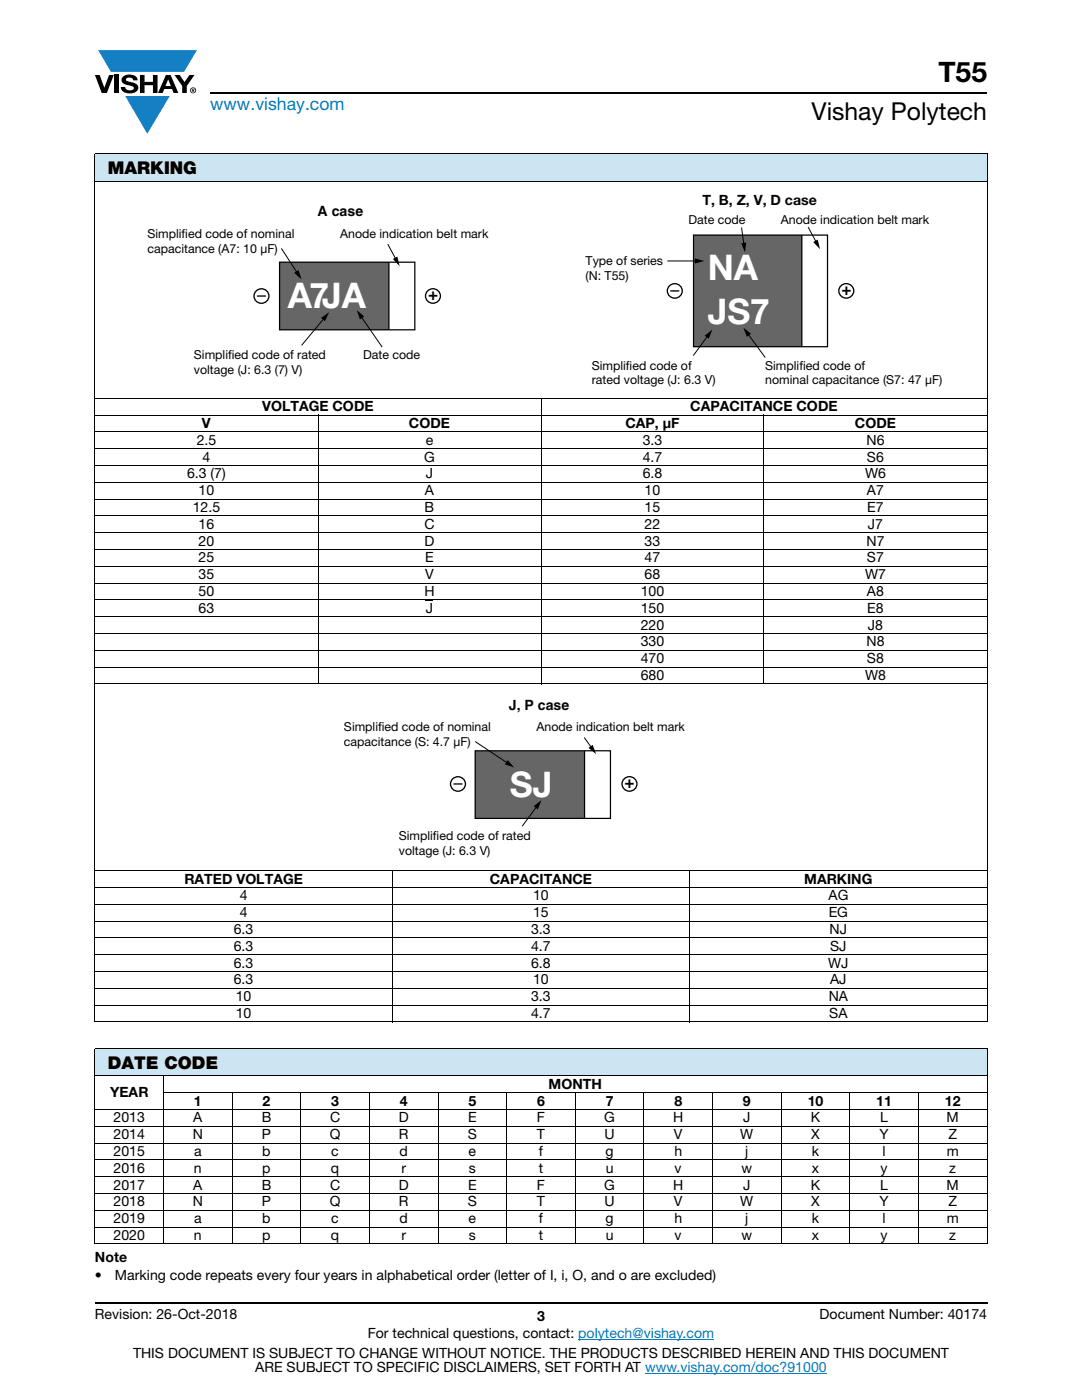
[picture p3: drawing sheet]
<svg xmlns="http://www.w3.org/2000/svg" width="216mm" height="279mm" viewBox="0 0 216 279" stroke-linecap="round" stroke-linejoin="round" font-family="sans-serif">
<g fill="#147fc3">
<path d="M19.6 10h19.7l-2.6 4.3h-1.1h-13.5z"/>
<path d="M25 19.2h8.9l-4.5 7.5z"/>
</g>
<g fill="#000">
<path d="M18.9 15h1l.9 2.5 1-2.5h.9l-1.4 3.6h-1zM22.9 15h.9v3.6h-.9zM24.6 15.3a2.1 2.1 0 0 1 2.8 .3l.1 .4h-.9a.79 .79 0 0 0-.7-.5 .79 .79 0 0 0-.8 .4l.3 .3 1 .2a1.08 1.08 0 0 1 1.2 1 1.08 1.08 0 0 1-1.1 1.2 1.73 1.73 0 0 1-2.4-1.2h.9a.96 .96 0 0 0 .8 .6 .96 .96 0 0 0 .9-.4 1.31 1.31 0 0 0-1.2-.6 1.03 1.03 0 0 1-1.1-.6 1.03 1.03 0 0 1 .2-1.1zM27.9 15h.9v1.3h1.7v-1.3h.9v3.6h-.9v-1.6h-1.7v1.6h-.9zM34.8 15h1.1l.9 1.4 1-1.4h1l-1.5 2.2v1.4h-.9v-1.4z"/>
<path d="M33.6 15.9l.5 1.3h-1.1zM33.1 15l-1.6 3.6h1l.3-.8h1.5l.3 .8h1l-1.6-3.6z"/>
<path d="M38.4 17.8h.2v.2h-.2zM38.3 17.7v.7h.1v-.3l.4 .3-.2-.3 .2-.2-.1-.2z"/>
<path d="M38.1 18a.46 .46 0 0 1 .9 0 .46 .46 0 0 1-.9 0zM37.9 18a.6 .6 0 0 0 1.2 0 .6 .6 0 0 0-1.2 0z"/>
</g>
<path d="M42 18.6h155M18.9 260h178.1" fill="none" stroke="#000" stroke-width=".36"/>
<path d="M115.4 267.3h27.1M128.7 274h36.3" fill="none" stroke="#007ec4" stroke-width=".2"/>
<path d="M18.9 30.7h178.1v5.5h-178.1z" fill="#cce5f3"/>
<path d="M85 119.8h1.4v.2h-1.4z" fill="#000"/>
<path d="M18.9 209.2h178.1v5.5h-178.1z" fill="#cce5f3"/>
<g fill="none" stroke="#000" stroke-width=".2">
<path d="M18.9 30.7h178.1M18.9 36.2h178.1M18.9 30.8v173M197 30.8v173M18.9 79.5h178.1M107.9 79.4v57.2M18.9 82.8h178.1M18.9 86.2h178.1M18.9 89.6h178.1M18.9 92.9h178.1M18.9 96.2h178.1M18.9 99.6h178.1"/>
<path d="M63.5 82.8v53.8M152.4 82.8v53.8M18.9 103h178.1M18.9 106.3h178.1M18.9 109.7h178.1M18.9 113h178.1M18.9 116.4h178.1M18.9 119.7h178.1M18.9 123.1h178.1M18.9 126.4h178.1M18.9 129.8h178.1M18.9 133.1h178.1"/>
<path d="M18.9 136.5h178.1M18.9 173.8h178.1M18.9 177.1h178.1M78.3 173.7v30.3M137.6 173.7v30.3M18.9 180.5h178.1M18.9 183.8h178.1M18.9 187.2h178.1M18.9 190.5h178.1M18.9 193.9h178.1M18.9 197.2h178.1M18.9 200.6h178.1"/>
<path d="M18.9 203.9h178.1M18.9 209.2h178.1M18.9 214.7h178.1M18.9 209.3v38.9M32.6 218.1h164.4M32.6 214.6v33.7M46.3 218v30.3M60 218v30.3M73.7 218v30.3M87.4 218v30.3M101.1 218v30.3M114.8 218v30.3"/>
<path d="M128.5 218v30.3M142.2 218v30.3M155.9 218v30.3M169.6 218v30.3M183.3 218v30.3M197 209.3v38.9M18.9 221.4h178.1M18.9 224.8h178.1M18.9 228.1h178.1M18.9 231.5h178.1M18.9 234.8h178.1M18.9 238.2h178.1"/>
<path d="M18.9 241.5h178.1M18.9 244.9h178.1M18.9 248.2h178.1"/>
</g>
<path d="M29.4 40.7h68.1v34.5h-68.1z" fill="#fff"/>
<path d="M55.8 52.3h21.8v13.5h-21.8z" fill="#666"/>
<path d="M55.8 52.3h27v13.5h-27zM77.6 52.3v13.5" fill="none" stroke="#000" stroke-width=".25"/>
<path d="M56.1 49.6l3.2 4.9M77.4 48.7l1.6 3M64.7 63.5l-4.5 5.4M72.1 63.2l4.2 6.1" fill="none" stroke="#000" stroke-width=".2"/>
<path d="M58.7 54.5l.9-.6 .6 1.9zM78.4 51.7l.9-.5 .4 1.9zM64.1 63.4l1.6-1.1-.8 1.8zM71.2 61.9l1.5 1.3-.9 .5z" fill="#000"/>
<g fill="none" stroke="#000" stroke-width=".26">
<path d="M51.4 59.1h1.6"/>
<circle cx="52.2" cy="59.1" r="1.47"/>
<circle cx="86.4" cy="59.1" r="1.47"/>
</g>
<path d="M116.8 38.6h71.2v38.7h-71.2z" fill="#fff"/>
<g fill="none" stroke="#000" stroke-width=".26">
<path d="M133.8 58.1h1.7"/>
<circle cx="134.7" cy="58.1" r="1.47"/>
<circle cx="168.9" cy="58.1" r="1.47"/>
</g>
<path d="M138.4 46.9h21.6v22.3h-21.6z" fill="#666"/>
<path d="M138.4 46.9h26.7v22.3h-26.7zM160 46.9v22.3" fill="none" stroke="#000" stroke-width=".25"/>
<path d="M133.2 52.1h5.8M148 45.4l.4 3.4M161.3 45.3l1.6 3.1M141.2 67l-2.9 4M149.2 66.6l3.5 4.8" fill="none" stroke="#000" stroke-width=".2"/>
<path d="M138.7 51.6l1.9 .5-1.9 .5zM147.9 48.5l1-.1-.2 2zM162.3 48.3l.9-.5 .4 1.9zM140.6 67l1.6-1.2-.8 1.8zM148.3 65.4l1.6 1.2-.9 .6z" fill="#000"/>
<path d="M68.6 139.2h68.1v32h-68.1z" fill="#fff"/>
<path d="M94.8 149.8h21.8v13.5h-21.8z" fill="#666"/>
<path d="M94.8 149.8h27v13.5h-27zM116.6 149.8v13.5" fill="none" stroke="#000" stroke-width=".25"/>
<path d="M94.8 148l6.5 4.3M116.6 147.2l1.4 2M107.1 160.9l-2.9 4" fill="none" stroke="#000" stroke-width=".2"/>
<path d="M101.3 151.7l1.3 1.5-1.9-.7zM117.4 149.2l.9-.6 .7 1.9zM106.5 160.9l1.5-1.2-.7 1.8z" fill="#000"/>
<g fill="none" stroke="#000" stroke-width=".26">
<path d="M90.6 156.5h1.6"/>
<circle cx="91.4" cy="156.5" r="1.47"/>
<circle cx="125.6" cy="156.5" r="1.47"/>
</g>
<g font-size="7.1" fill="#fff">
<text x="141.2" y="56">NA</text>
<text x="57.5" y="61.5">A7JA</text>
<text x="141.2" y="64.6">JS7</text>
<text x="101.7" y="159">SJ</text>
</g>
<text font-size="5.6" x="187.2" y="16.4">T55</text>
<text font-size="4.9" x="161.9" y="24">Vishay Polytech</text>
<text font-size="3.5" fill="#007ec4" x="42" y="21.9">www.vishay.com</text>
<g font-size="3.5">
<text x="21.5" y="34.8">MARKING</text>
<text x="21.5" y="213.3">DATE CODE</text>
</g>
<g font-size="3.4">
<text x="85.4" y="60">+</text>
<text x="167.9" y="58.9">+</text>
<text x="124.6" y="157.3">+</text>
</g>
<g font-size="2.8" fill="#050504">
<text x="140.2" y="41">T, B, Z, V, D case</text>
<text x="63.4" y="43.1">A case</text>
<text x="101.5" y="141.7">J, P case</text>
</g>
<g font-size="2.8">
<text x="52.3" y="82.1">VOLTAGE CODE</text>
<text x="137.7" y="82.1">CAPACITANCE CODE</text>
<text x="39.2" y="88.8">2.5</text>
<text x="40.3" y="85.4">V</text>
<text x="81.6" y="85.4">CODE</text>
<text x="84.9" y="88.8">e</text>
<text x="124.8" y="85.4">CAP, μF</text>
<text x="128.2" y="88.8">3.3</text>
<text x="170.6" y="85.4">CODE</text>
<text x="172.9" y="88.8">N6</text>
<text x="37.3" y="95.5">6.3 (7)</text>
<text x="40.4" y="92.1">4</text>
<text x="84.6" y="92.1">G</text>
<text x="85" y="95.5">J</text>
<text x="128.2" y="92.1">4.7</text>
<text x="128.3" y="95.5">6.8</text>
<text x="172.6" y="95.5">W6</text>
<text x="173" y="92.1">S6</text>
<text x="39.6" y="98.8">10</text>
<text x="84.8" y="98.8">A</text>
<text x="128.6" y="98.8">10</text>
<text x="173" y="98.8">A7</text>
<text x="38.5" y="102.2">12.5</text>
<text x="39.6" y="105.5">16</text>
<text x="84.7" y="105.5">C</text>
<text x="84.7" y="102.2">B</text>
<text x="128.6" y="102.2">15</text>
<text x="128.6" y="105.5">22</text>
<text x="173" y="102.2">E7</text>
<text x="173.2" y="105.5">J7</text>
<text x="39.6" y="108.9">20</text>
<text x="39.6" y="112.2">25</text>
<text x="84.7" y="108.9">D</text>
<text x="84.8" y="112.2">E</text>
<text x="128.6" y="112.2">47</text>
<text x="128.6" y="108.9">33</text>
<text x="172.9" y="108.9">N7</text>
<text x="173" y="112.2">S7</text>
<text x="39.6" y="115.6">35</text>
<text x="39.6" y="119">50</text>
<text x="84.7" y="119">H</text>
<text x="84.8" y="115.6">V</text>
<text x="127.8" y="119">100</text>
<text x="128.6" y="115.6">68</text>
<text x="172.6" y="115.6">W7</text>
<text x="173" y="119">A8</text>
<text x="39.6" y="122.3">63</text>
<text x="85" y="122.3">J</text>
<text x="127.8" y="122.3">150</text>
<text x="127.8" y="125.6">220</text>
<text x="173.1" y="122.3">E8</text>
<text x="173.2" y="125.6">J8</text>
<text x="127.8" y="129">330</text>
<text x="172.9" y="129">N8</text>
<text x="127.8" y="132.4">470</text>
<text x="127.8" y="135.7">680</text>
<text x="172.6" y="135.7">W8</text>
<text x="173" y="132.4">S8</text>
<text x="36.8" y="176.4">RATED VOLTAGE</text>
<text x="47.8" y="179.7">4</text>
<text x="97.8" y="176.4">CAPACITANCE</text>
<text x="106.4" y="179.7">10</text>
<text x="160.5" y="176.4">MARKING</text>
<text x="165.3" y="179.7">AG</text>
<text x="47.8" y="183.1">4</text>
<text x="106.4" y="183.1">15</text>
<text x="165.4" y="183.1">EG</text>
<text x="46.7" y="186.4">6.3</text>
<text x="46.7" y="189.8">6.3</text>
<text x="106" y="186.4">3.3</text>
<text x="106" y="189.8">4.7</text>
<text x="165.5" y="186.4">NJ</text>
<text x="165.6" y="189.8">SJ</text>
<text x="46.7" y="193.1">6.3</text>
<text x="46.7" y="196.5">6.3</text>
<text x="106" y="193.1">6.8</text>
<text x="106.4" y="196.5">10</text>
<text x="165.2" y="193.1">WJ</text>
<text x="165.6" y="196.5">AJ</text>
<text x="47.1" y="199.8">10</text>
<text x="47.1" y="203.2">10</text>
<text x="106" y="199.8">3.3</text>
<text x="106" y="203.2">4.7</text>
<text x="165.4" y="199.8">NA</text>
<text x="165.5" y="203.2">SA</text>
<text x="21.9" y="219">YEAR</text>
<text x="38.7" y="220.7">1</text>
<text x="52.4" y="220.7">2</text>
<text x="66.1" y="220.7">3</text>
<text x="79.8" y="220.7">4</text>
<text x="93.5" y="220.7">5</text>
<text x="107.2" y="220.7">6</text>
<text x="109.5" y="217.3">MONTH</text>
<text x="120.9" y="220.7">7</text>
<text x="134.6" y="220.7">8</text>
<text x="148.3" y="220.7">9</text>
<text x="161.2" y="220.7">10</text>
<text x="174.8" y="220.7">11</text>
<text x="188.5" y="220.7">12</text>
<text x="22.6" y="224">2013</text>
<text x="22.6" y="227.4">2014</text>
<text x="38.5" y="227.4">N</text>
<text x="38.6" y="224">A</text>
<text x="52.2" y="224">B</text>
<text x="52.3" y="227.4">P</text>
<text x="65.8" y="227.4">Q</text>
<text x="65.8" y="224">C</text>
<text x="79.6" y="224">D</text>
<text x="79.6" y="227.4">R</text>
<text x="93.3" y="227.4">S</text>
<text x="93.4" y="224">E</text>
<text x="107.1" y="224">F</text>
<text x="107.1" y="227.4">T</text>
<text x="120.6" y="224">G</text>
<text x="120.6" y="227.4">U</text>
<text x="134.3" y="224">H</text>
<text x="134.5" y="227.4">V</text>
<text x="147.7" y="227.4">W</text>
<text x="148.3" y="224">J</text>
<text x="161.8" y="224">K</text>
<text x="161.9" y="227.4">X</text>
<text x="175.5" y="227.4">Y</text>
<text x="175.6" y="224">L</text>
<text x="188.9" y="224">M</text>
<text x="189.3" y="227.4">Z</text>
<text x="22.6" y="230.7">2015</text>
<text x="38.7" y="230.7">a</text>
<text x="52.3" y="230.7">b</text>
<text x="66.1" y="230.7">c</text>
<text x="79.7" y="230.7">d</text>
<text x="93.5" y="230.7">e</text>
<text x="107.5" y="230.7">f</text>
<text x="120.8" y="230.7">g</text>
<text x="134.6" y="230.7">h</text>
<text x="148.7" y="230.7">j</text>
<text x="162" y="230.7">k</text>
<text x="176.1" y="230.7">l</text>
<text x="188.9" y="230.7">m</text>
<text x="22.6" y="234.1">2016</text>
<text x="22.6" y="237.4">2017</text>
<text x="38.6" y="237.4">A</text>
<text x="38.7" y="234.1">n</text>
<text x="52.2" y="237.4">B</text>
<text x="52.3" y="234.1">p</text>
<text x="65.8" y="237.4">C</text>
<text x="66" y="234.1">q</text>
<text x="79.6" y="237.4">D</text>
<text x="80.1" y="234.1">r</text>
<text x="93.4" y="237.4">E</text>
<text x="93.6" y="234.1">s</text>
<text x="107.1" y="237.4">F</text>
<text x="107.5" y="234.1">t</text>
<text x="120.6" y="237.4">G</text>
<text x="120.9" y="234.1">u</text>
<text x="134.3" y="237.4">H</text>
<text x="134.6" y="234.1">v</text>
<text x="148" y="234.1">w</text>
<text x="148.3" y="237.4">J</text>
<text x="161.8" y="237.4">K</text>
<text x="162" y="234.1">x</text>
<text x="175.6" y="237.4">L</text>
<text x="175.7" y="234.1">y</text>
<text x="188.9" y="237.4">M</text>
<text x="189.4" y="234.1">z</text>
<text x="22.6" y="240.8">2018</text>
<text x="22.6" y="244.1">2019</text>
<text x="38.5" y="240.8">N</text>
<text x="38.7" y="244.1">a</text>
<text x="52.3" y="240.8">P</text>
<text x="52.3" y="244.1">b</text>
<text x="65.8" y="240.8">Q</text>
<text x="66.1" y="244.1">c</text>
<text x="79.6" y="240.8">R</text>
<text x="79.7" y="244.1">d</text>
<text x="93.3" y="240.8">S</text>
<text x="93.5" y="244.1">e</text>
<text x="107.1" y="240.8">T</text>
<text x="107.5" y="244.1">f</text>
<text x="120.6" y="240.8">U</text>
<text x="120.8" y="244.1">g</text>
<text x="134.5" y="240.8">V</text>
<text x="134.6" y="244.1">h</text>
<text x="147.7" y="240.8">W</text>
<text x="148.7" y="244.1">j</text>
<text x="161.9" y="240.8">X</text>
<text x="162" y="244.1">k</text>
<text x="175.5" y="240.8">Y</text>
<text x="176.1" y="244.1">l</text>
<text x="188.9" y="244.1">m</text>
<text x="189.3" y="240.8">Z</text>
<text x="18.9" y="251.9">Note</text>
<text x="22.6" y="247.5">2020</text>
<text x="38.7" y="247.5">n</text>
<text x="52.3" y="247.5">p</text>
<text x="66" y="247.5">q</text>
<text x="80.1" y="247.5">r</text>
<text x="93.6" y="247.5">s</text>
<text x="107.5" y="247.5">t</text>
<text x="120.9" y="247.5">u</text>
<text x="134.6" y="247.5">v</text>
<text x="148" y="247.5">w</text>
<text x="162" y="247.5">x</text>
<text x="175.7" y="247.5">y</text>
<text x="189.4" y="247.5">z</text>
<text x="18.9" y="255.4">•</text>
<text x="22.9" y="255.4">Marking code repeats every four years in alphabetical order (letter of I, i, O, and o are excluded)</text>
<text x="18.9" y="263.3">Revision: 26-Oct-2018</text>
<text x="107.2" y="263.6">3</text>
<text x="163.6" y="263.3">Document Number: 40174</text>
<text x="73.4" y="267.1">For technical questions, contact: polytech@vishay.com</text>
<text x="26.5" y="271">THIS DOCUMENT IS SUBJECT TO CHANGE WITHOUT NOTICE. THE PRODUCTS DESCRIBED HEREIN AND THIS DOCUMENT</text>
<text x="50.9" y="273.8">ARE SUBJECT TO SPECIFIC DISCLAIMERS, SET FORTH AT www.vishay.com/doc?91000</text>
</g>
<g font-size="2.5">
<text x="29.4" y="47.5">Simplif</text>
<text x="36.2" y="47.5">ied code of nominal</text>
<text x="67.9" y="47.5">Anode indication belt mark</text>
<text x="137.4" y="44.7">Date code</text>
<text x="155.8" y="44.7">Anode indication belt mark</text>
<text x="29.4" y="50.4">capacitance (A7: 10 μF)</text>
<text x="116.9" y="52.8">Type of series</text>
<text x="116.9" y="55.8">(N: T55)</text>
<text x="38.7" y="71.7">Simplif</text>
<text x="45.5" y="71.7">ied code of rated</text>
<text x="72.5" y="71.7">Date code</text>
<text x="38.7" y="74.7">voltage (J: 6.3 (7) V)</text>
<text x="118.1" y="73.8">Simplif</text>
<text x="118.1" y="76.7">rated voltage (J: 6.3 V)</text>
<text x="124.9" y="73.8">ied code of</text>
<text x="152.7" y="73.8">Simplif</text>
<text x="152.7" y="76.7">nominal capacitance (S7: 47 μF)</text>
<text x="159.5" y="73.8">ied code of</text>
<text x="68.6" y="146">Simplif</text>
<text x="68.6" y="148.9">capacitance (S: 4.7 μF)</text>
<text x="75.5" y="146">ied code of nominal</text>
<text x="107.1" y="146">Anode indication belt mark</text>
<text x="79.6" y="167.7">Simplif</text>
<text x="86.4" y="167.7">ied code of rated</text>
<text x="79.6" y="170.7">voltage (J: 6.3 V)</text>
</g>
</svg>
